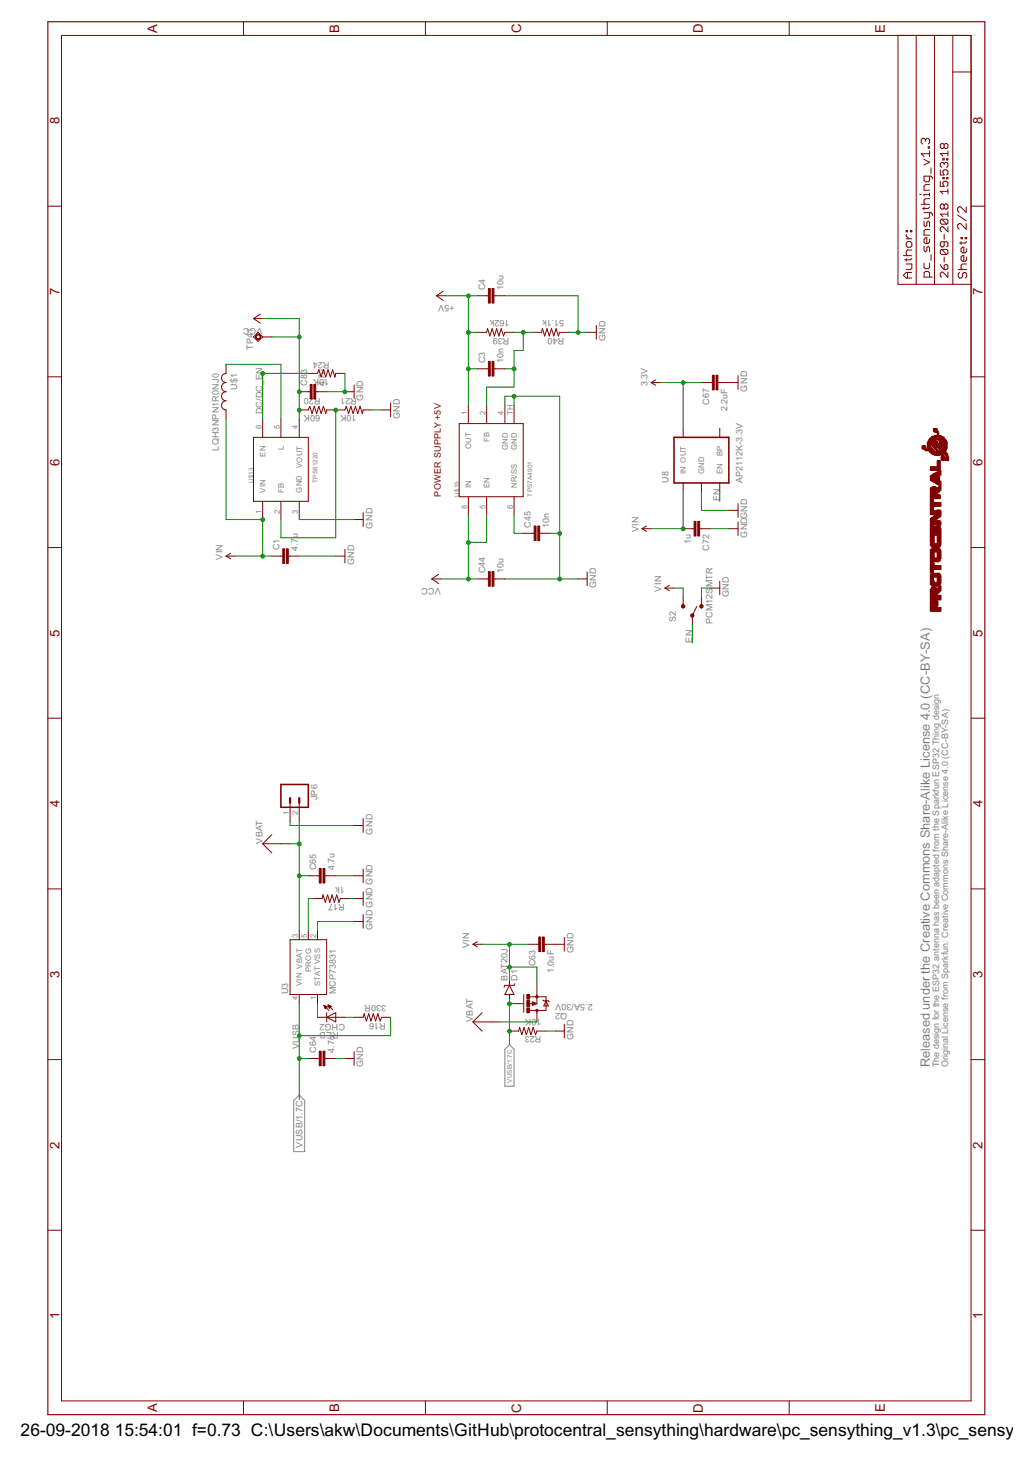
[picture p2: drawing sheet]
<svg xmlns="http://www.w3.org/2000/svg" width="210mm" height="297mm" viewBox="0 0 210 297" stroke-linecap="round" stroke-linejoin="round" font-family="sans-serif">
<path d="M103.4 212.3l1 .9v7.5h-1.9v-7.5zM60.7 222.5l1.1 1.1v10.4h-2.2v-10.4z" fill="none" stroke="#808080" stroke-width=".2"/>
<g fill="none" stroke="#800000" stroke-width=".2">
<path d="M12.5 7.2h184.6v277.4h-184.6zM49.4 4.4v2.8M86.4 4.4v2.8M123.3 4.4v2.8M160.2 4.4v2.8M182.3 7.2v50.6h14.8M186 7.2v50.6M189.7 7.2v50.6M193.4 14.6h3.7M193.4 7.2v50.6M186.7 39.5h.3M187.6 32.4l1.1 .6-1.1 .5"/>
<path d="M187.9 28.4l.3-.3h.2l.3 .3v.6l-.3 .3M187.9 28.4l-.3-.3h-.3l-.3 .3v.6l.3 .3M187.9 28.4v.3M188.4 29.8h.3v.3h-.3zM188.7 35.8v.9l-.3 .2h-.5l-.3-.2v-.9h1.4l.3 .3v.3M188.7 37.5h-.8l-.3 .3v.9h1.1M188.7 39.5h-1.1v.3M188.7 30.7v1.1M188.7 39.2v.6M188.7 31.2h-1.7l.6 .6M189 34.1v1.1M190.9 34.5v1.1h.8l-.3-.5v-.3l.3-.3h.5l.2 .3v.5l-.2 .3"/>
<path d="M190.9 36.8v1.1h.8l-.3-.5v-.3l.3-.3h.5l.2 .3v.5l-.2 .3M191.4 32.2h.3v.3h-.3zM191.4 36.1h.3v.2h-.3zM191.7 29.4l.2-.3h.3l.2 .3v.5l-.2 .3h-.3l-.2-.3M191.7 33.3l.2-.3h.3l.2 .3v.5l-.2 .2M191.7 29.4l-.3-.3h-.2l-.3 .3v.5l.3 .3h.2l.3-.3M191.7 33.3l-.3-.3h-.2l-.3 .3v.5l.3 .2M191.7 29.4v.5M191.7 33.3v.2M192.2 32.2h.2v.3h-.2zM192.2 36.1h.2v.2h-.2zM192.4 30.7v1"/>
<path d="M192.4 38.4v1M192.4 38.9h-1.5l.5 .5M192.4 31.2h-1.5l.5 .5M9.7 41.9h2.8M90 59.2l-1.4 .9M183.4 51.9h1.7M184 53.6h1.1v.9l-.3 .3h-.8M184 48.5h1.1M184 46.8h.2v.3h-.2zM184 47.7v.2l.5 .6M184 52.5v.6M184.2 49.1h.6l.3 .3v.6l-.3 .2h-.6l-.2-.2v-.6z"/>
<path d="M184.2 55.4v1.1M184.8 46.8h.3v.3h-.3zM185.1 55.4h-1.1l-.6 .5 .6 .6h1.1M185.1 52.5l-.3 .3h-1.1M185.1 50.8h-.9l-.2 .3v.5l.2 .3M187 41.5h1.7M187.6 42.1v.5M187.6 44.9v.9l.3 .3 .3-.3v-.6l.2-.3 .3 .3v.9M187.6 50v.9l.3 .3 .3-.3v-.6l.2-.3 .3 .3v.9M187.6 53.5v.8l.3 .3h.5l.3-.3v-.8M187.6 43.2h1.4l.3 .3v.3M188.7 56.3v-.8l-.3-.3h-.5l-.3 .3v.8h1.7"/>
<path d="M188.7 40.4h-.8l-.3 .2v.6l.3 .3M188.7 46.6h-.8l-.3 .3v.9h1.1M188.7 48.6v.6l-.3 .3h-.5l-.3-.3v-.6l.3-.3h.3v1.2M188.7 43.2v.9l-.3 .2h-.8M188.7 42.1l-.3 .3h-1.1M189 51.8v1.1M190.9 53.7l.8 1.1M191.2 44.5h1l.2 .3v.5l-.2 .3M191.2 50.7h1l.2 .2v.6l-.2 .2M191.2 44.5l-.3 .3v.5l.3 .3h1M191.2 50.7l-.3 .2v.6l.3 .2h1M191.2 50.7l1 1"/>
<path d="M191.2 44.5l1 1.1M191.7 41.7l.2-.3h.3l.2 .3v.5l-.2 .3h-.3l-.2-.3M191.7 49.1v.8l-.3 .3h-.2l-.3-.3v-.5l.3-.3h1l.2 .3v.5l-.2 .3M191.7 41.7l-.3-.3h-.2l-.3 .3v.5l.3 .3h.2l.3-.3M191.7 41.7v.5M191.7 47.6v1M191.7 52.2v1M191.9 53.7h.3l.2 .3v.5l-.2 .3h-.5v-.8zM192.4 43v1M192.4 46.1v1l-1-1h-.2l-.3 .2v.5l.3 .3M192.4 55.3v1l-1-1h-.2l-.3 .2v.6l.3 .2M192.4 43.5h-1.5l.5 .5"/>
<path d="M194.4 43.7l1.7 1.2M194.5 54.8h1.7M194.8 55.4l-.3 .2v.6l.3 .3h.3l.3-.3v-.6l.3-.2h.2l.3 .2v.6l-.3 .3M195.1 48.2h.3v.3h-.3zM195.1 49.1v.6M195.9 48.2h.3v.3h-.3zM196.1 42v1.1l-1.1-1.1h-.3l-.3 .3v.6l.3 .2M196.1 45.4v1.2l-1.1-1.2h-.3l-.3 .3v.6l.3 .3M196.2 53.6h-.8l-.3 .3v.6l.3 .3M196.2 50.5v.6l-.3 .3h-.5l-.3-.3v-.6l.3-.3h.3v1.2M196.2 52.2v.6l-.3 .3h-.5l-.3-.3v-.6l.3-.3h.3v1.2M196.2 49.1l-.3 .3h-1.1"/>
<path d="M197.1 41.9h2.8M9.7 76.6h2.8M45.9 74v1.9a.93 .93 0 0 0-.9 .9 .93 .93 0 0 0 .9 .9 .93 .93 0 0 0-.9 1 .93 .93 0 0 0 .9 .9 .92 .92 0 0 0-.9 .9 .92 .92 0 0 0 .9 .9 .93 .93 0 0 0-.9 1 .93 .93 0 0 0 .9 .9v1.9M51.5 64.7l1.4 1M51.5 64.7h1.8M51.5 68.5l.9-1 .9 1-.9 .9zM52.9 63.8l-1.4 .9M53.3 68.5h1.9M60.7 79.6h2.3M62.6 75.9h1.9l.2-.8 .5 1.5 .5-1.5 .4 1.5 .5-1.5 .5 1.5 .4-1.5 .5 1.5 .2-.7h1.8M64.1 79.6h2.2M70 79.6h1.9"/>
<path d="M71.9 78.2v2.8M88.6 60.1h1.8M88.6 60.1l1.4 .9M96.9 74.9h2.3M96.9 67.5h1.9l.2-.7 .4 1.5 .5-1.5 .5 1.5 .4-1.5 .5 1.5 .4-1.5 .5 1.5 .3-.8h1.9M96.9 60.1h2.3M100.3 74.9h2.2M100.3 60.1h2.2M108.1 67.5h1.8l.2-.7 .5 1.5 .4-1.5 .5 1.5 .5-1.5 .4 1.5 .5-1.5 .4 1.5 .3-.8h1.9M119.2 67.5h1.9M121.1 66.1v2.8M132.2 77.7h1.8"/>
<path d="M132.2 77.7l.9 .6M133.1 77.2l-.9 .5M142.4 77.7h2.2M145.7 77.7h4.1M149.8 76.3v2.8M197.1 76.6h2.8M51.5 88.9h11.1v13h-11.1zM53.3 85.2v3.7M57 85.2v3.7M60.7 85.2v3.7M60.7 83.3h1.9l.3-.8 .5 1.5 .4-1.5 .5 1.5 .4-1.5 .5 1.5 .5-1.5 .4 1.5 .2-.7h3.7l.3-.8 .5 1.5 .4-1.5 .5 1.5 .5-1.5 .4 1.5 .5-1.5 .5 1.5 .1-.7h1.9M77.4 83.3h1.9"/>
<path d="M79.3 81.9v2.8M93.2 86.1h13v14.8h-13zM95.1 82.4v3.7M98.8 82.4v3.7M102.5 82.4v3.7M104.4 82.4v3.7M138.7 87v1.9M138.7 98.1v1.9M142.4 98.1v1.9M146.1 87v1.9M146.1 98.1v1.9M9.7 111.3h2.8"/>
<path d="M45.9 113h1.9M45.9 113l.9 .5M46.8 112.4l-.9 .6M53.3 101.9v3.7M55.2 113h2.2M57 101.9v3.7M58.5 113h2.2M60.7 101.9v3.7M68.2 113h1.8M70 111.6v2.8M71.9 105.6h1.8M73.7 104.2v2.8"/>
<path d="M87.7 117.6h1.8M87.7 117.6l1.3 1M89 116.7l-1.3 .9M95.1 100.9v3.7M96.9 117.6h2.3M98.8 100.9v3.7M100.3 117.6h2.2M104.4 100.9v3.7M106.2 108.4h2.2M109.6 108.4h2.2M117.3 117.6h1.9M119.2 116.2v2.8"/>
<path d="M130.3 107.4h1.9M130.3 107.4l1 .6M131.3 106.8l-1 .6M135 119.5l.9 .5M135 119.5h1.8M135.9 118.9l-.9 .6M138.7 107.4h2.2M142 107.4h2.3M144.3 119.5h1.8M146.1 118.1v2.8M148 103.7h1.8M148 107.4h1.8"/>
<path d="M149.8 102.3v2.8M149.8 106v2.8M197.1 111.3h2.8M138.7 121.3v1.9M141.5 123.2l-1 1.9v1.8M142.4 121.3v1.9M9.7 145.9h2.8M197.1 145.9h2.8M53.3 171.4h5.6M53.3 171.4l1.9 1.9M55.2 169.6l-1.9 1.8M58.9 163.1v3.7"/>
<path d="M60.7 163.1v3.7M62.6 177.9h2.2M65.9 177.9h2.3M71.9 177.9h1.8M71.9 167.7h1.8M73.7 166.3v2.8M73.7 176.6v2.7M9.7 180.6h2.8M58.9 190.9h7.4v11.2h-7.4zM60.7 189.1v1.8M62.6 189.1v1.8M63.5 182.6h1.9l.2-.8 .4 1.5 .5-1.5 .5 1.5 .4-1.5 .5 1.5 .4-1.5 .5 1.5 .3-.7h1.9"/>
<path d="M64.5 189.1v1.8M71.9 187.2h1.8M71.9 182.6h1.8M73.7 181.2v2.8M73.7 185.8v2.8M96 191.9h1.9M96 191.9l.9 .5M96.9 191.3l-.9 .6M103.4 199.3v.9M104.5 199.8l-.1 .4h-1.9l-.2 .4M107.1 191.9h2.3M110.5 191.9h4.1"/>
<path d="M114.6 190.5v2.8M197.1 180.6h2.8M9.7 215.3h2.8M60.7 202.1v1.8M62.6 215.1h2.2M64.5 202.1v1.8M64.5 206.7h5.5M65.8 204.3l1 1M65.8 204.3l.6 .3M65.8 204.3l.2 .6M65.8 204.3v.1M65.9 204.3v.3"/>
<path d="M65.9 215.1h2.3M66 204.4v.4M66 204.4v.5M66.1 204.4v.5M66.2 204.5v.3M66.3 204.5v.2M66.3 205.8v1.8M66.3 206.7l1.9-.9v1.8zM66.4 204.6h.1M66.4 204.6l-.4 .3M66.6 204.2l1 1M66.6 204.2l.6 .3-.3 .4z"/>
<path d="M66.6 204.2h.1M66.7 204.2v.2M66.8 204.3v.3M66.8 204.3v.5M66.9 204.3v.5M67 204.4v.3M67.1 204.4v.2M67.2 204.4v.2M70 215.1h1.9M71.9 213.7v2.8M71.9 206.7h1.8l.2-.7 .5 1.4 .4-1.4 .5 1.4 .5-1.4 .4 1.4 .5-1.4 .5 1.4 .2-.7h1.9M96 207.6h5.6"/>
<path d="M96 207.6l1.9 1.9M97.9 205.8l-1.9 1.8M103.4 200.2l1 1.9h-1.9zM103.4 202.1v.9M103.4 203.9h2.8M103.4 209.5h1.9l.2-.8 .4 1.5 .5-1.5 .4 1.5 .5-1.5 .5 1.5 .4-1.5 .5 1.5 .3-.7h1.8M106.3 202.1v3.6M107.5 202.5h3.3v2.8h-3.3M107.5 203.9h.7M108.1 203.5l.9 .4-.9 .4zM109 200.2v3.7M109 205.3v2.3"/>
<path d="M110.2 203.2l.2 .1h.9l.2 .2M110.8 203.3l.5 1.1h-.9zM112.7 209.5h1.9M114.6 208.1v2.8M197.1 215.3h2.8M9.7 250h2.8M197.1 250h2.8M49.4 284.6v2.8M86.4 284.6v2.8M123.3 284.6v2.8M160.2 284.6v2.8"/>
</g>
<path d="M9.7 4.4h190.2v283h-190.2zM108.2 203.7l.6 .2-.6 .2v-.2h.2" fill="none" stroke="#800000" stroke-width=".23"/>
<g fill="#800000" stroke="#800000" stroke-width=".2">
<path d="M58.1 111.5h.4v3h-.4z"/>
<path d="M57.4 111.5h.4v3h-.4z"/>
<path d="M63.7 78.1h.4v3h-.4z"/>
<path d="M63 78.1h.4v3h-.4z"/>
<path d="M99.9 116.1h.4v3h-.4z"/>
<path d="M99.1 116.1h.4v3h-.4z"/>
<path d="M109.2 106.9h.4v2.9h-.4z"/>
<path d="M108.4 106.9h.4v2.9h-.4z"/>
<path d="M99.9 73.4h.4v3h-.4z"/>
<path d="M99.1 73.4h.4v3h-.4z"/>
<path d="M99.9 58.6h.4v3h-.4z"/>
<path d="M99.1 58.6h.4v3h-.4z"/>
<path d="M145.4 76.2h.3v3h-.3z"/>
<path d="M144.6 76.2h.4v3h-.4z"/>
<path d="M140.9 105.9h.4v3h-.4z"/>
<path d="M141.6 105.9h.4v3h-.4z"/>
<path d="M65.6 213.6h.4v2.9h-.4z"/>
<path d="M64.8 213.6h.4v2.9h-.4z"/>
<path d="M65.6 176.4h.4v3h-.4z"/>
<path d="M64.8 176.4h.4v3h-.4z"/>
<path d="M110.1 190.4h.4v2.9h-.4z"/>
<path d="M109.4 190.4h.3v2.9h-.3z"/>
<path d="M107 202.1h.5v.9h-.5z"/>
<path d="M107 204.8h.5v1h-.5z"/>
<path d="M107 203.3h.5v1.3h-.5z"/>
<path d="M192.4 92.8h.2v.8h-.2z"/>
<path d="M192.3 93.3h.1v.3h-.1z"/>
<path d="M192.3 92.2h.1v.9h-.1z"/>
<path d="M192.1 93.3h.2v.3h-.2z"/>
<path d="M192.1 92h.2v1.1h-.2z"/>
<path d="M192.1 89.7h.2v1.4h-.2z"/>
<path d="M191.9 92.8h.2v.8h-.2z"/>
<path d="M191.9 91.9h.2v.6h-.2z"/>
<path d="M191.9 89.4h.2v2.2h-.2z"/>
<path d="M191.8 89.3h.2v3.1h-.2z"/>
<path d="M191.6 92.8h.2v.7h-.2z"/>
<path d="M191.6 89.1h.2v3.1h-.2z"/>
<path d="M191.5 92.4h.2v1.2h-.2z"/>
<path d="M191.5 90.8h.2v1.2h-.2z"/>
<path d="M191.5 88.8h.2v1.7h-.2z"/>
<path d="M191.3 93.3h.2v.3h-.2z"/>
<path d="M191.3 91h.2v2h-.2z"/>
<path d="M191.3 88.8h.2v1.9h-.2z"/>
<path d="M191.2 91.1h.1v2.5h-.1z"/>
<path d="M191.2 88.6h.1v2.2h-.1z"/>
<path d="M191 92.8h.2v.7h-.2z"/>
<path d="M191 91.3h.2v1.2h-.2z"/>
<path d="M191 88.6h.2v2.4h-.2z"/>
<path d="M190.9 123.4h.1v.8h-.1z"/>
<path d="M190.9 120.9h.1v1h-.1z"/>
<path d="M190.9 119.1h.1v.9h-.1z"/>
<path d="M190.9 116.9h.1v1.6h-.1z"/>
<path d="M190.9 114.9h.1v.8h-.1z"/>
<path d="M190.9 111.8h.1v1.7h-.1z"/>
<path d="M190.9 107.4h.1v3.3h-.1z"/>
<path d="M190.9 106.1h.1v.5h-.1z"/>
<path d="M190.9 103.8h.1v1.1h-.1z"/>
<path d="M190.9 102.1h.1v.7h-.1z"/>
<path d="M190.9 97.7h.1v1.9h-.1z"/>
<path d="M190.9 95.6h.1v.9h-.1z"/>
<path d="M190.9 91.4h.1v1h-.1z"/>
<path d="M190.9 90.3h.1v.8h-.1z"/>
<path d="M190.9 88.5h.1v1.7h-.1z"/>
<path d="M190.7 123.4h.2v.8h-.2z"/>
<path d="M190.7 120.9h.2v1h-.2z"/>
<path d="M190.7 119.1h.2v1.1h-.2z"/>
<path d="M190.7 116.6h.2v2.3h-.2z"/>
<path d="M190.7 114.9h.2v.8h-.2z"/>
<path d="M190.7 111.5h.2v2.5h-.2z"/>
<path d="M190.7 105.8h.2v5.3h-.2z"/>
<path d="M190.7 103.6h.2v1.4h-.2z"/>
<path d="M190.7 102.1h.2v.7h-.2z"/>
<path d="M190.7 100.5h.2v.8h-.2z"/>
<path d="M190.7 97.8h.2v2h-.2z"/>
<path d="M190.7 93.6h.2v2.9h-.2z"/>
<path d="M190.7 91.6h.2v.9h-.2z"/>
<path d="M190.7 90.5h.2v.8h-.2z"/>
<path d="M190.7 89.9h.2v.3h-.2z"/>
<path d="M190.7 88.5h.2v1.2h-.2z"/>
<path d="M190.6 123.4h.1v.8h-.1z"/>
<path d="M190.6 120.9h.1v1h-.1z"/>
<path d="M190.6 119.2h.1v1.1h-.1z"/>
<path d="M190.6 116.5h.1v2.6h-.1z"/>
<path d="M190.6 114.9h.1v.8h-.1z"/>
<path d="M190.6 111.5h.1v2.5h-.1z"/>
<path d="M190.6 105.8h.1v5.4h-.1z"/>
<path d="M190.6 103.6h.1v1.6h-.1z"/>
<path d="M190.6 102.1h.1v.7h-.1z"/>
<path d="M190.6 100.5h.1v.8h-.1z"/>
<path d="M190.6 98.8h.1v1.1h-.1z"/>
<path d="M190.6 97.6h.1v.9h-.1z"/>
<path d="M190.6 95.8h.1v1.7h-.1z"/>
<path d="M190.6 93.6h.1v2h-.1z"/>
<path d="M190.6 91.6h.1v.9h-.1z"/>
<path d="M190.6 90.6h.1v.7h-.1z"/>
<path d="M190.6 90h.1v.3h-.1z"/>
<path d="M190.6 88.5h.1v1.1h-.1z"/>
<path d="M190.4 123.4h.2v.8h-.2z"/>
<path d="M190.4 120.9h.2v1h-.2z"/>
<path d="M190.4 119.4h.2v1.1h-.2z"/>
<path d="M190.4 116.5h.2v2.6h-.2z"/>
<path d="M190.4 114.9h.2v.8h-.2z"/>
<path d="M190.4 111.4h.2v2.8h-.2z"/>
<path d="M190.4 105.8h.2v5.4h-.2z"/>
<path d="M190.4 103.6h.2v1.6h-.2z"/>
<path d="M190.4 102.1h.2v.7h-.2z"/>
<path d="M190.4 100.5h.2v.8h-.2z"/>
<path d="M190.4 99h.2v1.1h-.2z"/>
<path d="M190.4 95.7h.2v2.8h-.2z"/>
<path d="M190.4 93.6h.2v2h-.2z"/>
<path d="M190.4 91.6h.2v.9h-.2z"/>
<path d="M190.4 90.8h.2v.3h-.2z"/>
<path d="M190.4 90.2h.2v.3h-.2z"/>
<path d="M190.4 87.7h.2v1.7h-.2z"/>
<path d="M190.2 123.4h.2v.8h-.2z"/>
<path d="M190.2 122.2h.2v.9h-.2z"/>
<path d="M190.2 120.9h.2v1h-.2z"/>
<path d="M190.2 119.7h.2v.9h-.2z"/>
<path d="M190.2 116.5h.2v2.6h-.2z"/>
<path d="M190.2 114.9h.2v.8h-.2z"/>
<path d="M190.2 111.4h.2v2.8h-.2z"/>
<path d="M190.2 105.8h.2v5.4h-.2z"/>
<path d="M190.2 103.6h.2v1.7h-.2z"/>
<path d="M190.2 102.1h.2v.7h-.2z"/>
<path d="M190.2 100.5h.2v.8h-.2z"/>
<path d="M190.2 99.1h.2v1.1h-.2z"/>
<path d="M190.2 95.9h.2v2.5h-.2z"/>
<path d="M190.2 93.6h.2v2h-.2z"/>
<path d="M190.2 91.4h.2v1.1h-.2z"/>
<path d="M190.2 90.3h.2v.3h-.2z"/>
<path d="M190.2 89.7h.2v.5h-.2z"/>
<path d="M190.2 87.6h.2v1.7h-.2z"/>
<path d="M190.1 123.4h.2v.8h-.2z"/>
<path d="M190.1 120.9h.2v2.4h-.2z"/>
<path d="M190.1 119.6h.2v1.2h-.2z"/>
<path d="M190.1 118.3h.2v.8h-.2z"/>
<path d="M190.1 116.5h.2v.7h-.2z"/>
<path d="M190.1 114.9h.2v.8h-.2z"/>
<path d="M190.1 113.4h.2v.7h-.2z"/>
<path d="M190.1 111.4h.2v.7h-.2z"/>
<path d="M190.1 110.4h.2v.8h-.2z"/>
<path d="M190.1 106.9h.2v1.8h-.2z"/>
<path d="M190.1 105.8h.2v.8h-.2z"/>
<path d="M190.1 103.6h.2v1.9h-.2z"/>
<path d="M190.1 102.1h.2v.7h-.2z"/>
<path d="M190.1 100.5h.2v.8h-.2z"/>
<path d="M190.1 99.2h.2v1.2h-.2z"/>
<path d="M190.1 95.9h.2v2.5h-.2z"/>
<path d="M190.1 94.8h.2v.8h-.2z"/>
<path d="M190.1 91.3h.2v1.2h-.2z"/>
<path d="M190.1 90.5h.2v.5h-.2z"/>
<path d="M190.1 89.6h.2v.7h-.2z"/>
<path d="M190.1 88.5h.2v.8h-.2z"/>
<path d="M190.1 87.1h.2v.8h-.2z"/>
<path d="M189.9 119.4h.2v4.8h-.2z"/>
<path d="M189.9 118.3h.2v.8h-.2z"/>
<path d="M189.9 116.5h.2v.7h-.2z"/>
<path d="M189.9 114.9h.2v.8h-.2z"/>
<path d="M189.9 113.4h.2v.7h-.2z"/>
<path d="M189.9 111.4h.2v.7h-.2z"/>
<path d="M189.9 110.4h.2v.8h-.2z"/>
<path d="M189.9 106.9h.2v1.8h-.2z"/>
<path d="M189.9 105.8h.2v.8h-.2z"/>
<path d="M189.9 103.8h.2v1.8h-.2z"/>
<path d="M189.9 102.1h.2v.7h-.2z"/>
<path d="M189.9 99h.2v2.3h-.2z"/>
<path d="M189.9 97.3h.2v.9h-.2z"/>
<path d="M189.9 96.1h.2v.9h-.2z"/>
<path d="M189.9 94.8h.2v.8h-.2z"/>
<path d="M189.9 91.7h.2v.8h-.2z"/>
<path d="M189.9 90.7h.2v.7h-.2z"/>
<path d="M189.9 89.7h.2v.8h-.2z"/>
<path d="M189.9 88.5h.2v.9h-.2z"/>
<path d="M189.9 87.1h.2v.6h-.2z"/>
<path d="M189.8 119.4h.1v4.8h-.1z"/>
<path d="M189.8 118.3h.1v.8h-.1z"/>
<path d="M189.8 116.5h.1v.7h-.1z"/>
<path d="M189.8 114.9h.1v.8h-.1z"/>
<path d="M189.8 113.4h.1v.7h-.1z"/>
<path d="M189.8 111.4h.1v.7h-.1z"/>
<path d="M189.8 110.4h.1v.8h-.1z"/>
<path d="M189.8 106.9h.1v1.8h-.1z"/>
<path d="M189.8 103.8h.1v2.8h-.1z"/>
<path d="M189.8 102.1h.1v.7h-.1z"/>
<path d="M189.8 98.8h.1v2.5h-.1z"/>
<path d="M189.8 96.1h.1v2h-.1z"/>
<path d="M189.8 94.8h.1v.8h-.1z"/>
<path d="M189.8 91.7h.1v.8h-.1z"/>
<path d="M189.8 89.9h.1v1.4h-.1z"/>
<path d="M189.8 88.5h.1v1.1h-.1z"/>
<path d="M189.8 87.6h.1v.3h-.1z"/>
<path d="M189.8 87.1h.1v.1h-.1z"/>
<path d="M189.6 123.4h.2v.8h-.2z"/>
<path d="M189.6 120.9h.2v1.7h-.2z"/>
<path d="M189.6 119.3h.2v.9h-.2z"/>
<path d="M189.6 118.3h.2v.8h-.2z"/>
<path d="M189.6 116.5h.2v.7h-.2z"/>
<path d="M189.6 114.9h.2v.8h-.2z"/>
<path d="M189.6 113.4h.2v.7h-.2z"/>
<path d="M189.6 111.4h.2v.7h-.2z"/>
<path d="M189.6 110.4h.2v.8h-.2z"/>
<path d="M189.6 106.9h.2v1.8h-.2z"/>
<path d="M189.6 104.7h.2v1.9h-.2z"/>
<path d="M189.6 103.8h.2v.8h-.2z"/>
<path d="M189.6 102.1h.2v.7h-.2z"/>
<path d="M189.6 100.5h.2v.8h-.2z"/>
<path d="M189.6 98.8h.2v1h-.2z"/>
<path d="M189.6 96.2h.2v1.9h-.2z"/>
<path d="M189.6 94.8h.2v.8h-.2z"/>
<path d="M189.6 91.6h.2v.9h-.2z"/>
<path d="M189.6 90h.2v1.1h-.2z"/>
<path d="M189.6 88.5h.2v1.2h-.2z"/>
<path d="M189.6 87.1h.2v.6h-.2z"/>
<path d="M189.5 119.3h.2v4.9h-.2z"/>
<path d="M189.5 118h.2v1.1h-.2z"/>
<path d="M189.5 116.5h.2v.7h-.2z"/>
<path d="M189.5 114.5h.2v1.2h-.2z"/>
<path d="M189.5 111.4h.2v2.8h-.2z"/>
<path d="M189.5 107.9h.2v3.3h-.2z"/>
<path d="M189.5 104.9h.2v1.7h-.2z"/>
<path d="M189.5 103.8h.2v.8h-.2z"/>
<path d="M189.5 102.1h.2v.9h-.2z"/>
<path d="M189.5 98.8h.2v2.5h-.2z"/>
<path d="M189.5 96.2h.2v1.7h-.2z"/>
<path d="M189.5 94.8h.2v.8h-.2z"/>
<path d="M189.5 91.4h.2v1h-.2z"/>
<path d="M189.5 90.2h.2v.8h-.2z"/>
<path d="M189.5 88.6h.2v1.3h-.2z"/>
<path d="M189.5 87.1h.2v.6h-.2z"/>
<path d="M189.3 119.4h.2v4.8h-.2z"/>
<path d="M189.3 111.4h.2v7.7h-.2z"/>
<path d="M189.3 105h.2v6.2h-.2z"/>
<path d="M189.3 98.8h.2v5.8h-.2z"/>
<path d="M189.3 96.4h.2v1.5h-.2z"/>
<path d="M189.3 94.8h.2v.8h-.2z"/>
<path d="M189.3 91.2h.2v1.2h-.2z"/>
<path d="M189.3 90.3h.2v.5h-.2z"/>
<path d="M189.3 88.6h.2v1.4h-.2z"/>
<path d="M189.2 119.4h.1v4.8h-.1z"/>
<path d="M189.2 111.5h.1v7.6h-.1z"/>
<path d="M189.2 105.2h.1v6h-.1z"/>
<path d="M189.2 99h.1v5.6h-.1z"/>
<path d="M189.2 96.5h.1v1.2h-.1z"/>
<path d="M189.2 94.8h.1v.8h-.1z"/>
<path d="M189.2 91.1h.1v1.1h-.1z"/>
<path d="M189.2 90.5h.1v.2h-.1z"/>
<path d="M189.2 88.6h.1v1.6h-.1z"/>
<path d="M189 119.4h.2v4.8h-.2z"/>
<path d="M189 116.6h.2v2.3h-.2z"/>
<path d="M189 111.5h.2v5h-.2z"/>
<path d="M189 105.2h.2v5.9h-.2z"/>
<path d="M189 99h.2v5.6h-.2z"/>
<path d="M189 96.5h.2v1.2h-.2z"/>
<path d="M189 94.8h.2v.8h-.2z"/>
<path d="M189 91h.2v1.2h-.2z"/>
<path d="M189 88.8h.2v1.6h-.2z"/>
<path d="M188.8 122h.2v2.2h-.2z"/>
<path d="M188.8 119.7h.2v2.2h-.2z"/>
<path d="M188.8 116.8h.2v2h-.2z"/>
<path d="M188.8 114h.2v2.5h-.2z"/>
<path d="M188.8 111.7h.2v2.1h-.2z"/>
<path d="M188.8 105.3h.2v5.6h-.2z"/>
<path d="M188.8 99.1h.2v5.5h-.2z"/>
<path d="M188.8 96.7h.2v.9h-.2z"/>
<path d="M188.8 94.8h.2v.8h-.2z"/>
<path d="M188.8 90.8h.2v1.2h-.2z"/>
<path d="M188.8 88.9h.2v1.6h-.2z"/>
<path d="M188.7 89.1h.2v2.8h-.2z"/>
<path d="M188.6 89.3h.1v2.4h-.1z"/>
<path d="M188.4 89.6h.2v2h-.2z"/>
<path d="M188.2 91.3h.2v.3h-.2z"/>
<path d="M188.2 89.9h.2v1.1h-.2z"/>
<path d="M188.1 91.3h.2v.3h-.2z"/>
<path d="M187.9 91.1h.2v.5h-.2z"/>
<path d="M187.8 90.7h.1v.9h-.1z"/>
<path d="M187.6 90.5h.2v.8h-.2z"/>
<path d="M187.5 91h.1v.3h-.1z"/>
<path d="M187.5 90.5h.1v.3h-.1z"/>
<path d="M187.3 90.5h.2v.8h-.2z"/>
<path d="M187.2 90.7h.1v.4h-.1z"/>
</g>
<g fill="#800000" stroke="#800000" stroke-width=".2">
<path d="M51.9 68.2a.52 .52 0 0 1 1 0 .52 .52 0 0 1-.5 .8v-.1a.41 .41 0 0 1-.4-.6 .41 .41 0 0 1 .6-.2 .41 .41 0 0 1 0 .7l-.2 .2a.52 .52 0 0 1-.5-.8z" fill-rule="evenodd"/>
<path d="M142.1 123a.34 .34 0 0 1 .6 0 .34 .34 0 0 1-.3 .5v-.1a.19 .19 0 0 1-.2-.3 .19 .19 0 0 1 .3-.1 .2 .2 0 0 1 0 .4l-.1 .1a.34 .34 0 0 1-.3-.5z" fill-rule="evenodd"/>
<path d="M138.4 123a.34 .34 0 0 1 .6 0 .34 .34 0 0 1-.3 .5l-.2-.3 .2-.2 .2 .2-.2 .3a.34 .34 0 0 1-.3-.5z" fill-rule="evenodd"/>
<path d="M140.3 124.9a.33 .33 0 0 1 .5 0 .33 .33 0 0 1-.3 .5l-.1-.3a.18 .18 0 0 1 0-.2 .18 .18 0 0 1 .3 .1 .18 .18 0 0 1-.1 .2l-.1 .2a.34 .34 0 0 1-.2-.5z" fill-rule="evenodd"/>
<path d="M108.8 202.4h.4v.3h-.4z" fill-rule="evenodd"/>
<path d="M108.8 205.1h.4v.4h-.4z" fill-rule="evenodd"/>
</g>
<path d="M136.8 88.9h11.2v9.2h-11.2zM57 159.4h5.6v4.6h-5.6z" fill="none" stroke="#800000" stroke-width=".32"/>
<path d="M58.9 162.2v.9M60.7 162.2v.9" fill="none" stroke="#800000" stroke-width=".47"/>
<g fill="none" stroke="#008000" stroke-width=".2">
<path d="M45.9 74h11.1v11.2M53.3 64.7h7.4v20.5M55.2 68.5h5.5M62.6 75.9h-9.3v9.3M70 75.9v3.7h-3.7M90.4 60.1h6.5M95.1 67.5h1.8M95.1 60.1v22.3M95.1 74.9h1.8M102.5 60.1h14.8v7.4M102.5 74.9h1.9M104.4 67.5h3.7"/>
<path d="M106.2 67.5v3.7h-1.8v7.5h-5.6v3.7M115.5 67.5h3.7M134 77.7h8.4M138.7 77.7v9.3M45.9 85.2v20.4h7.4v7.4M68.2 83.3v26h-11.2v-3.7M75.6 83.3h1.8M102.5 82.4v-1.9h11.1v37.1M104.4 80.5v1.9M138.7 100v7.4h-6.5M142.4 100v3.7h5.6M146.1 100v1.9"/>
<path d="M47.8 113h7.4M60.7 113h7.5M60.7 105.6h11.2M89.5 117.6h7.4M95.1 104.6v13M98.8 104.6v5.6h-3.7M102.5 117.6h14.8M104.4 104.6v3.8h1.8M111.8 108.4h1.8M136.8 119.5h1.9v1.8M144.3 119.5h-1.9v1.8M144.3 107.4h3.7"/>
<path d="M140.5 126.9v3.7M58.9 166.8v.9h13M58.9 171.4h1.8M60.7 177.9h1.9M60.7 166.8v22.3M68.2 177.9h3.7M63.5 182.6h-.9v6.5M71 182.6h.9M71.9 187.2h-7.4v1.9M97.9 191.9h9.2M103.4 191.9v7.4M103.4 196.5h5.6v3.7"/>
<path d="M60.7 215.1h1.9M60.7 203.9v19.5M64.5 203.9v2.8M68.2 215.1h1.8M70 206.7h1.9M79.3 206.7v3.7h-18.6M101.6 207.6h7.4M103.4 203v9.3M110.8 209.5h1.9"/>
</g>
<g fill="#008000" stroke="#008000" stroke-width=".2">
<circle cx="70" cy="79.6" r=".38"/>
<circle cx="117.3" cy="67.5" r=".38"/>
<circle cx="104.4" cy="80.5" r=".38"/>
<circle cx="113.6" cy="108.4" r=".38"/>
<circle cx="113.6" cy="117.6" r=".38"/>
<circle cx="53.3" cy="113" r=".38"/>
<circle cx="53.3" cy="105.6" r=".38"/>
<circle cx="138.7" cy="107.4" r=".38"/>
<circle cx="103.4" cy="191.9" r=".38"/>
<circle cx="103.4" cy="196.5" r=".38"/>
<circle cx="95.1" cy="75" r=".38"/>
<circle cx="95.1" cy="67.5" r=".38"/>
<circle cx="95.1" cy="60.1" r=".38"/>
<circle cx="53.3" cy="75.9" r=".38"/>
<circle cx="68.2" cy="83.3" r=".38"/>
<circle cx="60.7" cy="79.6" r=".38"/>
<circle cx="60.7" cy="83.3" r=".38"/>
<circle cx="60.7" cy="68.5" r=".38"/>
<circle cx="95.1" cy="110.2" r=".38"/>
<circle cx="95.1" cy="117.6" r=".38"/>
<circle cx="104.4" cy="75" r=".38"/>
<circle cx="106.2" cy="67.5" r=".38"/>
<circle cx="138.7" cy="77.7" r=".38"/>
<circle cx="60.7" cy="177.9" r=".38"/>
<circle cx="60.7" cy="171.4" r=".38"/>
<circle cx="60.7" cy="215.1" r=".38"/>
<circle cx="60.7" cy="210.4" r=".38"/>
<circle cx="103.4" cy="203.9" r=".38"/>
<circle cx="103.4" cy="209.5" r=".38"/>
</g>
<g font-size="4">
<text x="4.2" y="291.8">26-09-2018</text>
<text x="23.3" y="291.8">15:54:01 f=0.73 C:\Users\akw\Documents\GitHub\protocentral_sensything\hardware\pc_sensything_v1.3\pc_sensythin</text>
</g>
<g font-size="3" fill="#800000">
<text x="31.9" y="6.7" transform="rotate(-90 31.9 6.7)">A</text>
<text x="68.8" y="6.7" transform="rotate(-90 68.8 6.7)">B</text>
<text x="105.8" y="6.8" transform="rotate(-90 105.8 6.8)">C</text>
<text x="142.7" y="6.8" transform="rotate(-90 142.7 6.8)">D</text>
<text x="179.6" y="6.7" transform="rotate(-90 179.6 6.7)">E</text>
<text x="12.1" y="25.3" transform="rotate(-90 12.1 25.3)">8</text>
<text x="199.5" y="25.3" transform="rotate(-90 199.5 25.3)">8</text>
<text x="12.1" y="60" transform="rotate(-90 12.1 60)">7</text>
<text x="199.5" y="60" transform="rotate(-90 199.5 60)">7</text>
<text x="12.1" y="94.6" transform="rotate(-90 12.1 94.6)">6</text>
<text x="199.5" y="94.6" transform="rotate(-90 199.5 94.6)">6</text>
<text x="12.1" y="129.3" transform="rotate(-90 12.1 129.3)">5</text>
<text x="199.5" y="129.3" transform="rotate(-90 199.5 129.3)">5</text>
<text x="12.1" y="164" transform="rotate(-90 12.1 164)">4</text>
<text x="199.5" y="164" transform="rotate(-90 199.5 164)">4</text>
<text x="12.1" y="198.7" transform="rotate(-90 12.1 198.7)">3</text>
<text x="199.5" y="198.7" transform="rotate(-90 199.5 198.7)">3</text>
<text x="12.1" y="233.4" transform="rotate(-90 12.1 233.4)">2</text>
<text x="199.5" y="233.4" transform="rotate(-90 199.5 233.4)">2</text>
<text x="12.1" y="268" transform="rotate(-90 12.1 268)">1</text>
<text x="199.5" y="268" transform="rotate(-90 199.5 268)">1</text>
<text x="31.9" y="286.9" transform="rotate(-90 31.9 286.9)">A</text>
<text x="68.8" y="286.9" transform="rotate(-90 68.8 286.9)">B</text>
<text x="105.8" y="287" transform="rotate(-90 105.8 287)">C</text>
<text x="142.7" y="287" transform="rotate(-90 142.7 287)">D</text>
<text x="179.6" y="286.9" transform="rotate(-90 179.6 286.9)">E</text>
</g>
<text font-size="2.9" fill="#808080" x="188.8" y="216.9" transform="rotate(-90 188.8 216.9)">Released under the Creative Commons Share-Alike License 4.0 (CC-BY-SA)</text>
<g font-size="2" fill="#808080">
<text x="98.5" y="58.9" transform="rotate(-90 98.5 58.9)">C4</text>
<text x="102.2" y="59" transform="rotate(-90 102.2 59)">10u</text>
<text x="92.3" y="61.9" transform="rotate(-180 92.3 61.9)">+5V</text>
<text x="103.4" y="65.1" transform="rotate(-180 103.4 65.1)">162k</text>
<text x="114.6" y="65.1" transform="rotate(-180 114.6 65.1)">51.1k</text>
<text x="51.4" y="71" transform="rotate(-90 51.4 71)">TP41</text>
<text x="53.3" y="66.6" transform="rotate(-180 53.3 66.6)">VCC</text>
<text x="103.4" y="68.6" transform="rotate(-180 103.4 68.6)">R39</text>
<text x="114.5" y="68.6" transform="rotate(-180 114.5 68.6)">R40</text>
<text x="122.9" y="69.3" transform="rotate(-90 122.9 69.3)">GND</text>
<text x="66.8" y="77" transform="rotate(-180 66.8 77)">10K</text>
<text x="66.9" y="73.5" transform="rotate(-180 66.9 73.5)">R24</text>
<text x="98.5" y="73.8" transform="rotate(-90 98.5 73.8)">C3</text>
<text x="102.2" y="73.8" transform="rotate(-90 102.2 73.8)">10n</text>
<text x="48.1" y="79.2" transform="rotate(-90 48.1 79.2)">U$1</text>
<text x="62.3" y="78.4" transform="rotate(-90 62.3 78.4)">C83</text>
<text x="62.7" y="80.9" transform="rotate(-180 62.7 80.9)">0</text>
<text x="63.7" y="80.9" transform="rotate(-180 63.7 80.9)">2</text>
<text x="65" y="80.9" transform="rotate(-180 65 80.9)">R</text>
<text x="66" y="78.5" transform="rotate(-90 66 78.5)">4.7u</text>
<text x="72.5" y="80.9" transform="rotate(-180 72.5 80.9)">R21</text>
<text x="73.7" y="81.4" transform="rotate(-90 73.7 81.4)">GND</text>
<text x="131.4" y="78.5" transform="rotate(-90 131.4 78.5)">3.3V</text>
<text x="144" y="82.2" transform="rotate(-90 144 82.2)">C67</text>
<text x="147.7" y="83.6" transform="rotate(-90 147.7 83.6)">2.2uF</text>
<text x="151.7" y="79.5" transform="rotate(-90 151.7 79.5)">GND</text>
<text x="53.3" y="84.2" transform="rotate(-90 53.3 84.2)">DC/DC_EN</text>
<text x="65" y="84.4" transform="rotate(-180 65 84.4)">60K</text>
<text x="72.4" y="84.4" transform="rotate(-180 72.4 84.4)">10K</text>
<text x="81.2" y="85.1" transform="rotate(-90 81.2 85.1)">GND</text>
<text x="44.4" y="91.6" transform="rotate(-90 44.4 91.6)">LQH3NPN1R0NJ0</text>
<text x="135.7" y="98.1" transform="rotate(-90 135.7 98.1)">U8</text>
<text x="146.1" y="101.8" transform="rotate(-90 146.1 101.8)">EN</text>
<text x="150.7" y="98.1" transform="rotate(-90 150.7 98.1)">AP2112K-3.3V</text>
<text x="75.6" y="107.4" transform="rotate(-90 75.6 107.4)">GND</text>
<text x="107.8" y="107.2" transform="rotate(-90 107.8 107.2)">C45</text>
<text x="111.5" y="107.2" transform="rotate(-90 111.5 107.2)">10n</text>
<text x="45.2" y="113.7" transform="rotate(-90 45.2 113.7)">VIN</text>
<text x="56.8" y="111.8" transform="rotate(-90 56.8 111.8)">C1</text>
<text x="60.5" y="111.9" transform="rotate(-90 60.5 111.9)">4.7u</text>
<text x="129.6" y="108.1" transform="rotate(-90 129.6 108.1)">VIN</text>
<text x="140.3" y="110.6" transform="rotate(-90 140.3 110.6)">1u</text>
<text x="144" y="111.9" transform="rotate(-90 144 111.9)">C72</text>
<text x="151.7" y="109.2" transform="rotate(-90 151.7 109.2)">GNDGND</text>
<text x="71.9" y="114.8" transform="rotate(-90 71.9 114.8)">GND</text>
<text x="89.5" y="119.5" transform="rotate(-180 89.5 119.5)">VCC</text>
<text x="98.5" y="116.5" transform="rotate(-90 98.5 116.5)">C44</text>
<text x="102.2" y="116.5" transform="rotate(-90 102.2 116.5)">10u</text>
<text x="121.1" y="119.4" transform="rotate(-90 121.1 119.4)">GND</text>
<text x="134.2" y="120.2" transform="rotate(-90 134.2 120.2)">VIN</text>
<text x="148" y="121.3" transform="rotate(-90 148 121.3)">GND</text>
<text x="137.2" y="126.4" transform="rotate(-90 137.2 126.4)">S2</text>
<text x="140.5" y="130.6" transform="rotate(-90 140.5 130.6)">EN</text>
<text x="144.6" y="126.9" transform="rotate(-90 144.6 126.9)">PCM12SMTR</text>
<text x="64.4" y="162.6" transform="rotate(-90 64.4 162.6)">JP6</text>
<text x="53.3" y="171.4" transform="rotate(-90 53.3 171.4)">VBAT</text>
<text x="75.6" y="169.6" transform="rotate(-90 75.6 169.6)">GND</text>
<text x="64.2" y="176.8" transform="rotate(-90 64.2 176.8)">C65</text>
<text x="67.9" y="176.8" transform="rotate(-90 67.9 176.8)">4.7u</text>
<text x="70" y="183.7" transform="rotate(-180 70 183.7)">R17</text>
<text x="70" y="180.2" transform="rotate(-180 70 180.2)">1k</text>
<text x="75.6" y="189" transform="rotate(-90 75.6 189)">GND GND GND</text>
<text x="95.3" y="192.6" transform="rotate(-90 95.3 192.6)">VIN</text>
<text x="108.7" y="196.3" transform="rotate(-90 108.7 196.3)">C63</text>
<text x="112.4" y="197.7" transform="rotate(-90 112.4 197.7)">1.0uF</text>
<text x="116.4" y="193.7" transform="rotate(-90 116.4 193.7)">GND</text>
<text x="58.5" y="202" transform="rotate(-90 58.5 202)">U3</text>
<text x="68.2" y="202" transform="rotate(-90 68.2 202)">MCP73831</text>
<text x="103" y="199.2" transform="rotate(-90 103 199.2)">BAT20J</text>
<text x="105.1" y="199.2" transform="rotate(-90 105.1 199.2)">D1</text>
<text x="120.3" y="203.9" transform="rotate(-180 120.3 203.9)">2.5A/30V</text>
<text x="68.8" y="209.6" transform="rotate(-180 68.8 209.6)">RED</text>
<text x="70" y="208" transform="rotate(-180 70 208)">CHG2</text>
<text x="78.3" y="207.8" transform="rotate(-180 78.3 207.8)">R16</text>
<text x="78.4" y="204.3" transform="rotate(-180 78.4 204.3)">330R</text>
<text x="96" y="207.6" transform="rotate(-90 96 207.6)">VBAT</text>
<text x="109.9" y="207.1" transform="rotate(-180 109.9 207.1)">10K</text>
<text x="115.2" y="205.8" transform="rotate(-180 115.2 205.8)">Q2</text>
<text x="60.7" y="213.2" transform="rotate(-90 60.7 213.2)">VUSB</text>
<text x="64.2" y="213.9" transform="rotate(-90 64.2 213.9)">C64</text>
<text x="67.9" y="213.9" transform="rotate(-90 67.9 213.9)">4.7u</text>
<text x="109.9" y="210.6" transform="rotate(-180 109.9 210.6)">R23</text>
<text x="116.4" y="211.3" transform="rotate(-90 116.4 211.3)">GND</text>
<text x="73.7" y="216.9" transform="rotate(-90 73.7 216.9)">GND</text>
<text x="190.6" y="216.9" transform="rotate(-90 190.6 216.9)">The design for the ESP32 antenna has been adapted from the Sparkfun ESP32 Thing design</text>
<text x="192.5" y="216.9" transform="rotate(-90 192.5 216.9)">Original License from Sparkfun: Creative Commons Share-Alike License 4.0 (CC-BY-SA)</text>
<text x="61.4" y="233.2" transform="rotate(-90 61.4 233.2)">VUSB/1.7C</text>
</g>
<text font-size="2" fill="#800000" x="89.5" y="100.9" transform="rotate(-90 89.5 100.9)">POWER SUPPLY +5V</text>
<g font-size="1.7" fill="#808080">
<text x="53.1" y="87.2" transform="rotate(-90 53.1 87.2)">6</text>
<text x="56.8" y="87.2" transform="rotate(-90 56.8 87.2)">5</text>
<text x="60.5" y="87.2" transform="rotate(-90 60.5 87.2)">4</text>
<text x="94.8" y="84.4" transform="rotate(-90 94.8 84.4)">1</text>
<text x="98.5" y="84.4" transform="rotate(-90 98.5 84.4)">2</text>
<text x="99.4" y="89.9" transform="rotate(-90 99.4 89.9)">FB</text>
<text x="102.2" y="84.4" transform="rotate(-90 102.2 84.4)">4</text>
<text x="104.1" y="84.3" transform="rotate(-90 104.1 84.3)">TH</text>
<text x="53.9" y="92.8" transform="rotate(-90 53.9 92.8)">EN</text>
<text x="57.6" y="91.5" transform="rotate(-90 57.6 91.5)">L</text>
<text x="61.3" y="95.1" transform="rotate(-90 61.3 95.1)">VOUT</text>
<text x="95.6" y="91.2" transform="rotate(-90 95.6 91.2)">OUT</text>
<text x="103.1" y="91.4" transform="rotate(-90 103.1 91.4)">GND</text>
<text x="104.9" y="91.4" transform="rotate(-90 104.9 91.4)">GND</text>
<text x="146.7" y="92.7" transform="rotate(-90 146.7 92.7)">BP</text>
<text x="53.9" y="100.1" transform="rotate(-90 53.9 100.1)">VIN</text>
<text x="57.6" y="100.1" transform="rotate(-90 57.6 100.1)">FB</text>
<text x="61.3" y="100.1" transform="rotate(-90 61.3 100.1)">GND</text>
<text x="95.6" y="99.2" transform="rotate(-90 95.6 99.2)">IN</text>
<text x="99.3" y="99.2" transform="rotate(-90 99.3 99.2)">EN</text>
<text x="104.9" y="99.2" transform="rotate(-90 104.9 99.2)">NR/SS</text>
<text x="139.2" y="96.4" transform="rotate(-90 139.2 96.4)">IN OUT</text>
<text x="143" y="96.4" transform="rotate(-90 143 96.4)">GND</text>
<text x="146.7" y="96.4" transform="rotate(-90 146.7 96.4)">EN</text>
<text x="53.1" y="104.4" transform="rotate(-90 53.1 104.4)">1</text>
<text x="56.8" y="104.4" transform="rotate(-90 56.8 104.4)">2</text>
<text x="60.5" y="104.4" transform="rotate(-90 60.5 104.4)">3</text>
<text x="94.8" y="103.5" transform="rotate(-90 94.8 103.5)">8</text>
<text x="98.5" y="103.5" transform="rotate(-90 98.5 103.5)">5</text>
<text x="104.1" y="103.5" transform="rotate(-90 104.1 103.5)">6</text>
<text x="58.6" y="165.7" transform="rotate(-90 58.6 165.7)">1</text>
<text x="60.5" y="165.7" transform="rotate(-90 60.5 165.7)">2</text>
<text x="60.5" y="190.7" transform="rotate(-90 60.5 190.7)">3</text>
<text x="62.3" y="190.7" transform="rotate(-90 62.3 190.7)">5</text>
<text x="64.2" y="190.7" transform="rotate(-90 64.2 190.7)">2</text>
<text x="63.2" y="197.5" transform="rotate(-90 63.2 197.5)">PROG</text>
<text x="60.5" y="203.2" transform="rotate(-90 60.5 203.2)">4</text>
<text x="61.3" y="200.3" transform="rotate(-90 61.3 200.3)">VIN VBAT</text>
<text x="64.2" y="203.2" transform="rotate(-90 64.2 203.2)">1</text>
<text x="65" y="200.3" transform="rotate(-90 65 200.3)">STAT VSS</text>
</g>
<g font-size="1.4" fill="#808080">
<text x="51.5" y="98.1" transform="rotate(-90 51.5 98.1)">U$13</text>
<text x="64.5" y="98.1" transform="rotate(-90 64.5 98.1)">TPS61220</text>
<text x="93.2" y="100.9" transform="rotate(-90 93.2 100.9)">U$15</text>
<text x="108.1" y="100.9" transform="rotate(-90 108.1 100.9)">TPS7A4901</text>
<text x="103.9" y="220" transform="rotate(-90 103.9 220)">VUSB/1.7C</text>
</g>
</svg>
